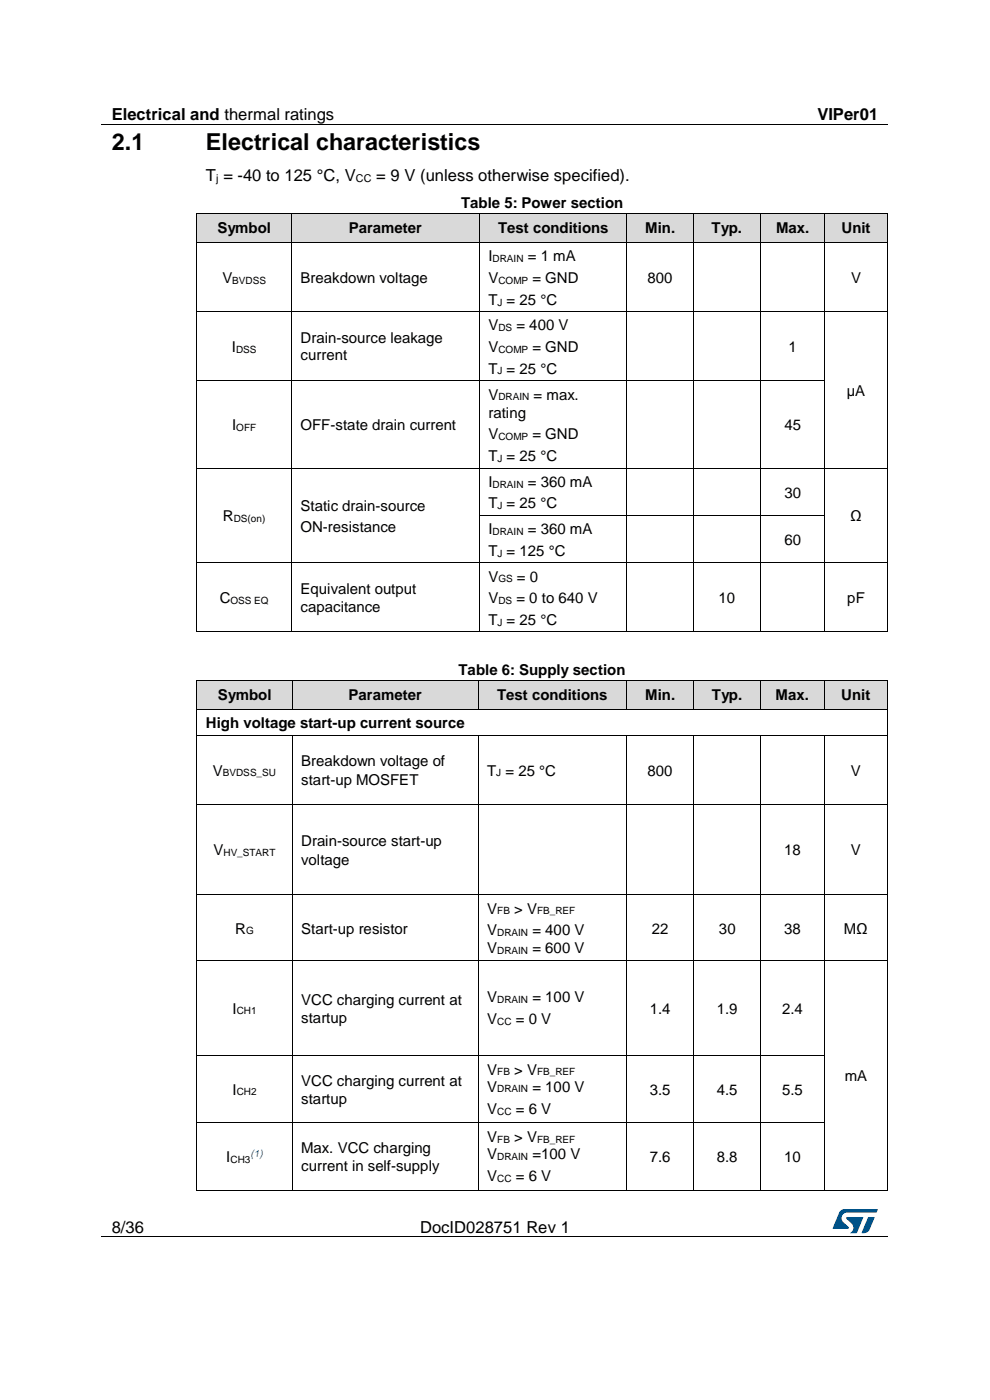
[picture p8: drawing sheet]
<svg xmlns="http://www.w3.org/2000/svg" width="210mm" height="297mm" viewBox="0 0 210 297" stroke-linecap="round" stroke-linejoin="round" font-family="sans-serif">
<path d="M21.5 26.5h166.8M21.5 262.4h166.8" fill="none" stroke="#000" stroke-width=".21"/>
<g fill="#000">
<path d="M104.9 26.4h.2v.1h-.2z" fill-rule="evenodd"/>
<path d="M61.6 262.3h.1v.2h-.1z" fill-rule="evenodd"/>
<path d="M148 262.3h.2v.2h-.2z" fill-rule="evenodd"/>
</g>
<g fill="#005288">
<path d="M178.2 257l.6-.4 .4-.1 7 .1-.3 .6h-6.1a1.26 1.26 0 0 0-1.3 1.1 1.26 1.26 0 0 0 .8 1.4l.7 .6v.3l-3.3 .1z"/>
<path d="M184.2 258.2l1.3 .1-1 2.5a1.32 1.32 0 0 1-1.7 .7z"/>
<path d="M179.6 258.2l3.5 .1-1.4 3.3h-1.4a1.35 1.35 0 0 0 .7-1.2 1.35 1.35 0 0 0-.8-1.2l-.6-.6z"/>
</g>
<g fill="#d9d9d9">
<path d="M41.8 45.4h20v6h-20z" fill-rule="evenodd"/>
<path d="M43.7 45.4h16.3v6h-16.3z" fill-rule="evenodd"/>
<path d="M61.9 45.4h39.8v6h-39.8z" fill-rule="evenodd"/>
<path d="M63.8 45.4h36v6h-36z" fill-rule="evenodd"/>
<path d="M101.8 45.4h31.2v6h-31.2z" fill-rule="evenodd"/>
<path d="M103.6 45.4h27.5v6h-27.5z" fill-rule="evenodd"/>
<path d="M133 45.4h14v6h-14z" fill-rule="evenodd"/>
<path d="M134.9 45.4h10.3v6h-10.3z" fill-rule="evenodd"/>
<path d="M147.1 45.4h14.3v6h-14.3z" fill-rule="evenodd"/>
<path d="M149 45.4h10.5v6h-10.5z" fill-rule="evenodd"/>
<path d="M161.5 45.4h13.4v6h-13.4z" fill-rule="evenodd"/>
<path d="M163.3 45.4h9.8v6h-9.8z" fill-rule="evenodd"/>
<path d="M175 45.4h13.2v6h-13.2z" fill-rule="evenodd"/>
<path d="M176.9 45.4h9.5v6h-9.5z" fill-rule="evenodd"/>
</g>
<g fill="#000">
<path d="M41.7 51.4h.2v.2h-.2z" fill-rule="evenodd"/>
<path d="M41.7 51.4h.2v.2h-.2z" fill-rule="evenodd"/>
<path d="M41.7 45.3l.1 .1z" fill-rule="evenodd"/>
<path d="M41.7 45.3l.1 .1z" fill-rule="evenodd"/>
<path d="M41.9 51.4h.1v.2h-.1z" fill-rule="evenodd"/>
<path d="M61.8 51.4h.2v.2h-.2z" fill-rule="evenodd"/>
<path d="M61.8 45.3l.1 .1z" fill-rule="evenodd"/>
<path d="M62 51.4h.1v.2h-.1z" fill-rule="evenodd"/>
<path d="M101.6 51.4h.2v.2h-.2z" fill-rule="evenodd"/>
<path d="M101.6 45.3l.1 .1z" fill-rule="evenodd"/>
<path d="M101.8 51.4h.1v.2h-.1z" fill-rule="evenodd"/>
<path d="M132.9 51.4h.2v.2h-.2z" fill-rule="evenodd"/>
<path d="M133 45.3v.1z" fill-rule="evenodd"/>
<path d="M133.1 51.4h.2v.2h-.2z" fill-rule="evenodd"/>
<path d="M147 51.4h.1v.2h-.1z" fill-rule="evenodd"/>
<path d="M147 45.3l.1 .1z" fill-rule="evenodd"/>
<path d="M147.1 51.4h.2v.2h-.2z" fill-rule="evenodd"/>
<path d="M161.3 51.4h.2v.2h-.2z" fill-rule="evenodd"/>
<path d="M161.3 45.3l.1 .1z" fill-rule="evenodd"/>
<path d="M161.5 51.4h.1v.2h-.1z" fill-rule="evenodd"/>
<path d="M174.9 51.4h.1v.2h-.1z" fill-rule="evenodd"/>
<path d="M174.9 45.3l.1 .1z" fill-rule="evenodd"/>
<path d="M175 51.4h.2v.2h-.2z" fill-rule="evenodd"/>
<path d="M188.2 51.4h.1v.2h-.1z" fill-rule="evenodd"/>
<path d="M188.2 51.4h.1v.2h-.1z" fill-rule="evenodd"/>
<path d="M188.2 45.3l.1 .1z" fill-rule="evenodd"/>
<path d="M188.2 45.3l.1 .1z" fill-rule="evenodd"/>
<path d="M41.7 66h.2v.2h-.2z" fill-rule="evenodd"/>
<path d="M61.8 66h.2v.2h-.2z" fill-rule="evenodd"/>
<path d="M101.6 66h.2v.2h-.2z" fill-rule="evenodd"/>
<path d="M132.9 66h.2v.2h-.2z" fill-rule="evenodd"/>
<path d="M147 66h.1v.2h-.1z" fill-rule="evenodd"/>
<path d="M161.3 66h.2v.2h-.2z" fill-rule="evenodd"/>
<path d="M174.9 66h.1v.2h-.1z" fill-rule="evenodd"/>
<path d="M188.2 66h.1v.2h-.1z" fill-rule="evenodd"/>
<path d="M41.7 80.7h.2v.2h-.2z" fill-rule="evenodd"/>
<path d="M41.7 99.2h.2v.2h-.2z" fill-rule="evenodd"/>
<path d="M61.8 80.7h.2v.2h-.2z" fill-rule="evenodd"/>
<path d="M61.8 99.2h.2v.2h-.2z" fill-rule="evenodd"/>
<path d="M101.6 80.7h.2v.2h-.2z" fill-rule="evenodd"/>
<path d="M101.6 99.2h.2v.2h-.2z" fill-rule="evenodd"/>
<path d="M132.9 80.7h.2v.2h-.2z" fill-rule="evenodd"/>
<path d="M132.9 99.2h.2v.2h-.2z" fill-rule="evenodd"/>
<path d="M147 80.7h.1v.2h-.1z" fill-rule="evenodd"/>
<path d="M147 99.2h.1v.2h-.1z" fill-rule="evenodd"/>
<path d="M161.3 80.7h.2v.2h-.2z" fill-rule="evenodd"/>
<path d="M161.3 99.2h.2v.2h-.2z" fill-rule="evenodd"/>
<path d="M174.9 80.7h.1v.2h-.1z" fill-rule="evenodd"/>
<path d="M174.9 99.2h.1v.2h-.1z" fill-rule="evenodd"/>
<path d="M188.2 80.7h.1v.2h-.1z" fill-rule="evenodd"/>
<path d="M188.2 99.2h.1v.2h-.1z" fill-rule="evenodd"/>
<path d="M41.7 109.3h.2v.1h-.2z" fill-rule="evenodd"/>
<path d="M41.7 119.3h.2v.2h-.2z" fill-rule="evenodd"/>
<path d="M61.8 109.3h.2v.1h-.2z" fill-rule="evenodd"/>
<path d="M61.8 119.3h.2v.2h-.2z" fill-rule="evenodd"/>
<path d="M101.6 109.3h.2v.1h-.2z" fill-rule="evenodd"/>
<path d="M101.6 119.3h.2v.2h-.2z" fill-rule="evenodd"/>
<path d="M132.9 109.3h.2v.1h-.2z" fill-rule="evenodd"/>
<path d="M132.9 119.3h.2v.2h-.2z" fill-rule="evenodd"/>
<path d="M147 109.3h.1v.1h-.1z" fill-rule="evenodd"/>
<path d="M147 119.3h.1v.2h-.1z" fill-rule="evenodd"/>
<path d="M161.3 109.3h.2v.1h-.2z" fill-rule="evenodd"/>
<path d="M161.3 119.3h.2v.2h-.2z" fill-rule="evenodd"/>
<path d="M174.9 109.3h.1v.1h-.1z" fill-rule="evenodd"/>
<path d="M174.9 119.3h.1v.2h-.1z" fill-rule="evenodd"/>
<path d="M188.2 109.3h.1v.1h-.1z" fill-rule="evenodd"/>
<path d="M188.2 119.3h.1v.2h-.1z" fill-rule="evenodd"/>
<path d="M41.7 134h.2v.1h-.2z" fill-rule="evenodd"/>
<path d="M41.7 134h.2v.1h-.2z" fill-rule="evenodd"/>
<path d="M61.8 134h.2v.1h-.2z" fill-rule="evenodd"/>
<path d="M101.6 134h.2v.1h-.2z" fill-rule="evenodd"/>
<path d="M132.9 134h.2v.1h-.2z" fill-rule="evenodd"/>
<path d="M147 134h.1v.1h-.1z" fill-rule="evenodd"/>
<path d="M161.3 134h.2v.1h-.2z" fill-rule="evenodd"/>
<path d="M174.9 134h.1v.1h-.1z" fill-rule="evenodd"/>
<path d="M188.2 134h.1v.1h-.1z" fill-rule="evenodd"/>
<path d="M188.2 134h.1v.1h-.1z" fill-rule="evenodd"/>
</g>
<g fill="none" stroke="#000" stroke-width=".21">
<path d="M41.8 45.4v6M41.8 51.6v14.4M41.8 45.3h20M42 51.5h19.8M61.9 45.4v6M61.9 51.6v14.4M61.9 45.3h39.7M62.1 51.5h39.5M101.7 45.4v6M101.7 51.6v14.4M101.7 45.3h31.3M101.9 51.5h31"/>
<path d="M133 45.4v6M133 51.6v14.4M133 45.3h14M133.3 51.5h13.7M147.1 45.4v6M147.1 51.6v14.4M147.1 45.3h14.2M147.3 51.5h14M161.4 45.4v6M161.4 51.6v14.4M161.4 45.3h13.5M161.6 51.5h13.3"/>
<path d="M175 45.4v6M175 51.6v14.4M175 45.3h13.2M175.2 51.5h13M188.3 45.4v6M188.3 51.6v14.4M41.8 66.2v14.5M41.9 66.1h19.9M61.9 66.2v14.5M62 66.1h39.6M101.7 66.2v14.5M101.8 66.1h31.1"/>
<path d="M133 66.2v14.5M133.1 66.1h13.9M147.1 66.2v14.5M147.1 66.1h14.2M161.4 66.2v14.5M161.5 66.1h13.4M175 66.2v14.5M175 66.1h13.2M188.3 66.2v14.5M41.8 80.9v18.3M41.8 99.4v9.9M41.9 80.8h19.9"/>
<path d="M41.9 99.3h19.9M61.9 80.9v18.3M61.9 99.4v9.9M62 80.8h39.6M62 99.3h39.6M101.7 80.9v18.3M101.7 99.4v9.9M101.8 80.8h31.1M101.8 99.3h31.1M133 80.9v18.3M133 99.4v9.9M133.1 80.8h13.9"/>
<path d="M133.1 99.3h13.9M147.1 80.9v18.3M147.1 99.4v9.9M147.1 80.8h14.2M147.1 99.3h14.2M161.4 80.9v18.3M161.4 99.4v9.9M161.5 80.8h13.4M161.5 99.3h13.4M175 80.9v18.3M175 99.4v9.9M175 99.3h13.2"/>
<path d="M188.3 80.9v18.3M188.3 99.4v9.9M41.8 109.4v9.9M41.8 119.5v14.5M41.9 119.4h19.9M61.9 109.4v9.9M61.9 119.5v14.5M62 119.4h39.6M101.7 109.4v9.9M101.7 119.5v14.5M101.8 109.4h31.1M101.8 119.4h31.1"/>
<path d="M133 109.4v9.9M133 119.5v14.5M133.1 109.4h13.9M133.1 119.4h13.9M147.1 109.4v9.9M147.1 119.5v14.5M147.1 109.4h14.2M147.1 119.4h14.2M161.4 109.4v9.9M161.4 119.5v14.5M161.5 109.4h13.4M161.5 119.4h13.4"/>
<path d="M175 109.4v9.9M175 119.5v14.5M175 119.4h13.2M188.3 109.4v9.9M188.3 119.5v14.5M41.9 134h19.9M62 134h39.6M101.8 134h31.1M133.1 134h13.9M147.1 134h14.2M161.5 134h13.4M175 134h13.2"/>
</g>
<g fill="#d9d9d9">
<path d="M41.8 144.4h20.1v6h-20.1z" fill-rule="evenodd"/>
<path d="M43.7 144.4h16.4v6h-16.4z" fill-rule="evenodd"/>
<path d="M62 144.4h39.4v6h-39.4z" fill-rule="evenodd"/>
<path d="M63.9 144.4h35.7v6h-35.7z" fill-rule="evenodd"/>
<path d="M101.5 144.4h31.4v6h-31.4z" fill-rule="evenodd"/>
<path d="M103.4 144.4h27.6v6h-27.6z" fill-rule="evenodd"/>
<path d="M132.9 144.4h14.3v6h-14.3z" fill-rule="evenodd"/>
<path d="M134.8 144.4h10.5v6h-10.5z" fill-rule="evenodd"/>
<path d="M147.3 144.4h13.9v6h-13.9z" fill-rule="evenodd"/>
<path d="M149.1 144.4h10.3v6h-10.3z" fill-rule="evenodd"/>
<path d="M161.3 144.4h13.6v6h-13.6z" fill-rule="evenodd"/>
<path d="M163.2 144.4h9.8v6h-9.8z" fill-rule="evenodd"/>
<path d="M175 144.4h13.2v6h-13.2z" fill-rule="evenodd"/>
<path d="M176.8 144.4h9.6v6h-9.6z" fill-rule="evenodd"/>
</g>
<g fill="#000">
<path d="M41.7 150.4h.2v.2h-.2z" fill-rule="evenodd"/>
<path d="M41.7 150.4h.2v.2h-.2z" fill-rule="evenodd"/>
<path d="M41.7 155.9h.2v.2h-.2z" fill-rule="evenodd"/>
<path d="M41.7 144.3l.1 .1z" fill-rule="evenodd"/>
<path d="M41.7 144.3l.1 .1z" fill-rule="evenodd"/>
<path d="M41.9 150.4h.1v.2h-.1z" fill-rule="evenodd"/>
<path d="M61.9 155.9h.2v.2h-.2z" fill-rule="evenodd"/>
<path d="M62 144.3v.1z" fill-rule="evenodd"/>
<path d="M62 150.4h.1v.2h-.1z" fill-rule="evenodd"/>
<path d="M101.3 155.9h.2v.2h-.2z" fill-rule="evenodd"/>
<path d="M101.4 144.3l.1 .1z" fill-rule="evenodd"/>
<path d="M101.4 150.4h.1v.2h-.1z" fill-rule="evenodd"/>
<path d="M132.8 155.9h.2v.2h-.2z" fill-rule="evenodd"/>
<path d="M132.8 144.3l.1 .1z" fill-rule="evenodd"/>
<path d="M132.8 150.4h.2v.2h-.2z" fill-rule="evenodd"/>
<path d="M147.1 155.9h.2v.2h-.2z" fill-rule="evenodd"/>
<path d="M147.1 144.3l.1 .1z" fill-rule="evenodd"/>
<path d="M147.1 150.4h.2v.2h-.2z" fill-rule="evenodd"/>
<path d="M161.2 155.9h.2v.2h-.2z" fill-rule="evenodd"/>
<path d="M161.2 144.3l.1 .1z" fill-rule="evenodd"/>
<path d="M161.2 150.4h.2v.2h-.2z" fill-rule="evenodd"/>
<path d="M174.8 155.9h.2v.2h-.2z" fill-rule="evenodd"/>
<path d="M174.9 144.3l.1 .1z" fill-rule="evenodd"/>
<path d="M174.9 150.4h.1v.2h-.1z" fill-rule="evenodd"/>
<path d="M188.2 150.4h.1v.2h-.1z" fill-rule="evenodd"/>
<path d="M188.2 150.4h.1v.2h-.1z" fill-rule="evenodd"/>
<path d="M188.2 155.9h.1v.2h-.1z" fill-rule="evenodd"/>
<path d="M188.2 144.3l.1 .1z" fill-rule="evenodd"/>
<path d="M188.2 144.3l.1 .1z" fill-rule="evenodd"/>
<path d="M41.7 170.5h.2v.2h-.2z" fill-rule="evenodd"/>
<path d="M61.9 170.5h.2v.2h-.2z" fill-rule="evenodd"/>
<path d="M101.3 170.5h.2v.2h-.2z" fill-rule="evenodd"/>
<path d="M132.8 170.5h.2v.2h-.2z" fill-rule="evenodd"/>
<path d="M147.1 170.5h.2v.2h-.2z" fill-rule="evenodd"/>
<path d="M161.2 170.5h.2v.2h-.2z" fill-rule="evenodd"/>
<path d="M174.8 170.5h.2v.2h-.2z" fill-rule="evenodd"/>
<path d="M188.2 170.5h.1v.2h-.1z" fill-rule="evenodd"/>
<path d="M41.7 189.8h.2v.1h-.2z" fill-rule="evenodd"/>
<path d="M61.9 189.8h.2v.1h-.2z" fill-rule="evenodd"/>
<path d="M101.3 189.8h.2v.1h-.2z" fill-rule="evenodd"/>
<path d="M132.8 189.8h.2v.1h-.2z" fill-rule="evenodd"/>
<path d="M147.1 189.8h.2v.1h-.2z" fill-rule="evenodd"/>
<path d="M161.2 189.8h.2v.1h-.2z" fill-rule="evenodd"/>
<path d="M174.8 189.8h.2v.1h-.2z" fill-rule="evenodd"/>
<path d="M188.2 189.8h.1v.1h-.1z" fill-rule="evenodd"/>
<path d="M41.7 203.7h.2v.2h-.2z" fill-rule="evenodd"/>
<path d="M61.9 203.7h.2v.2h-.2z" fill-rule="evenodd"/>
<path d="M101.3 203.7h.2v.2h-.2z" fill-rule="evenodd"/>
<path d="M132.8 203.7h.2v.2h-.2z" fill-rule="evenodd"/>
<path d="M147.1 203.7h.2v.2h-.2z" fill-rule="evenodd"/>
<path d="M161.2 203.7h.2v.2h-.2z" fill-rule="evenodd"/>
<path d="M174.8 203.7h.2v.2h-.2z" fill-rule="evenodd"/>
<path d="M188.2 203.7h.1v.2h-.1z" fill-rule="evenodd"/>
<path d="M41.7 223.8h.2v.1h-.2z" fill-rule="evenodd"/>
<path d="M41.7 238.1h.2v.1h-.2z" fill-rule="evenodd"/>
<path d="M61.9 223.8h.2v.1h-.2z" fill-rule="evenodd"/>
<path d="M61.9 238.1h.2v.1h-.2z" fill-rule="evenodd"/>
<path d="M101.3 223.8h.2v.1h-.2z" fill-rule="evenodd"/>
<path d="M101.3 238.1h.2v.1h-.2z" fill-rule="evenodd"/>
<path d="M132.8 223.8h.2v.1h-.2z" fill-rule="evenodd"/>
<path d="M132.8 238.1h.2v.1h-.2z" fill-rule="evenodd"/>
<path d="M147.1 223.8h.2v.1h-.2z" fill-rule="evenodd"/>
<path d="M147.1 238.1h.2v.1h-.2z" fill-rule="evenodd"/>
<path d="M161.2 223.8h.2v.1h-.2z" fill-rule="evenodd"/>
<path d="M161.2 238.1h.2v.1h-.2z" fill-rule="evenodd"/>
<path d="M174.8 223.8h.2v.1h-.2z" fill-rule="evenodd"/>
<path d="M174.8 238.1h.2v.1h-.2z" fill-rule="evenodd"/>
<path d="M188.2 223.8h.1v.1h-.1z" fill-rule="evenodd"/>
<path d="M188.2 238.1h.1v.1h-.1z" fill-rule="evenodd"/>
<path d="M41.7 252.4h.2v.2h-.2z" fill-rule="evenodd"/>
<path d="M41.7 252.4h.2v.2h-.2z" fill-rule="evenodd"/>
<path d="M61.9 252.4h.2v.2h-.2z" fill-rule="evenodd"/>
<path d="M101.3 252.4h.2v.2h-.2z" fill-rule="evenodd"/>
<path d="M132.8 252.4h.2v.2h-.2z" fill-rule="evenodd"/>
<path d="M147.1 252.4h.2v.2h-.2z" fill-rule="evenodd"/>
<path d="M161.2 252.4h.2v.2h-.2z" fill-rule="evenodd"/>
<path d="M174.8 252.4h.2v.2h-.2z" fill-rule="evenodd"/>
<path d="M188.2 252.4h.1v.2h-.1z" fill-rule="evenodd"/>
<path d="M188.2 252.4h.1v.2h-.1z" fill-rule="evenodd"/>
</g>
<g fill="none" stroke="#000" stroke-width=".21">
<path d="M41.8 144.4v6M41.8 150.6v5.3M41.8 156.1v14.4M41.8 144.4h20.1M41.9 156h20M42 150.5h19.9M62 144.4v6M62 156.1v14.4M62 144.4h39.4M62.1 156h39.2M62.1 150.5h39.3M101.4 144.4v6"/>
<path d="M101.4 156.1v14.4M101.5 144.4h31.3M101.5 156h31.3M101.5 150.5h31.3M132.9 144.4v6M132.9 156.1v14.4M132.9 144.4h14.2M133 156h14.1M133 150.5h14.1M147.2 144.4v6M147.2 156.1v14.4M147.2 144.4h14"/>
<path d="M147.3 156h13.9M147.3 150.5h13.9M161.3 144.4v6M161.3 156.1v14.4M161.3 144.4h13.6M161.4 156h13.4M161.4 150.5h13.5M174.9 144.4v6M174.9 156.1v14.4M175 144.4h13.2M175 156h13.2M175 150.5h13.2"/>
<path d="M188.3 144.4v6M188.3 150.6v5.3M188.3 156.1v14.4M41.8 170.7v19.1M41.9 170.6h20M62 170.7v19.1M62.1 170.6h39.2M101.4 170.7v19.1M101.5 170.6h31.3M132.9 170.7v19.1M133 170.6h14.1M147.2 170.7v19.1"/>
<path d="M147.3 170.6h13.9M161.3 170.7v19.1M161.4 170.6h13.4M174.9 170.7v19.1M175 170.6h13.2M188.3 170.7v19.1M41.8 189.9v13.8M41.9 189.8h20M62 189.9v13.8M62.1 189.8h39.2M101.4 189.9v13.8M101.5 189.8h31.3"/>
<path d="M132.9 189.9v13.8M133 189.8h14.1M147.2 189.9v13.8M147.3 189.8h13.9M161.3 189.9v13.8M161.4 189.8h13.4M174.9 189.9v13.8M175 189.8h13.2M188.3 189.9v13.8M41.8 203.9v19.9M41.9 203.8h20M62 203.9v19.9"/>
<path d="M62.1 203.8h39.2M101.4 203.9v19.9M101.5 203.8h31.3M132.9 203.9v19.9M133 203.8h14.1M147.2 203.9v19.9M147.3 203.8h13.9M161.3 203.9v19.9M161.4 203.8h13.4M174.9 203.9v19.9M175 203.8h13.2M188.3 203.9v19.9"/>
<path d="M41.8 223.9v14.2M41.8 238.2v14.2M41.9 223.9h20M41.9 238.2h20M62 223.9v14.2M62 238.2v14.2M62.1 223.9h39.2M62.1 238.2h39.2M101.4 223.9v14.2M101.4 238.2v14.2M101.5 223.9h31.3M101.5 238.2h31.3"/>
<path d="M132.9 223.9v14.2M132.9 238.2v14.2M133 223.9h14.1M133 238.2h14.1M147.2 223.9v14.2M147.2 238.2v14.2M147.3 223.9h13.9M147.3 238.2h13.9M161.3 223.9v14.2M161.3 238.2v14.2M161.4 223.9h13.4M161.4 238.2h13.4"/>
<path d="M174.9 223.9v14.2M174.9 238.2v14.2M188.3 223.9v14.2M188.3 238.2v14.2M41.9 252.5h20M62.1 252.5h39.2M101.5 252.5h31.3M133 252.5h14.1M147.3 252.5h13.9M161.4 252.5h13.4M175 252.5h13.2"/>
</g>
<g font-size="5">
<text x="23.7" y="31.9">2.1</text>
<text x="43.7" y="31.9">Electrical characteristics</text>
</g>
<g font-size="3.5">
<text x="23.7" y="25.5">Electrical and thermal ratings</text>
<text x="173.4" y="25.5">VIPer01</text>
<text x="43.7" y="38.4">T = -40 to 125 °C, V</text>
<text x="79.8" y="38.4">= 9 V (unless otherwise specified).</text>
<text x="23.7" y="261.5">8/36</text>
<text x="89.1" y="261.5">DocID028751 Rev 1</text>
</g>
<g font-size="3.2">
<text x="97.8" y="44.2">Table 5: Power section</text>
<text x="46.1" y="49.5">Symbol</text>
<text x="74" y="49.5">Parameter</text>
<text x="105.6" y="49.5">Test conditions</text>
<text x="136.9" y="49.5">Min.</text>
<text x="151" y="49.5">Typ.</text>
<text x="164.6" y="49.5">Max.</text>
<text x="178.5" y="49.5">Unit</text>
<text x="103.6" y="55.5">I</text>
<text x="112" y="55.5">= 1 mA</text>
<text x="47.2" y="60.1">V</text>
<text x="63.8" y="60.1">Breakdown voltage</text>
<text x="103.6" y="60">V</text>
<text x="103.6" y="64.7">T = 25 °C</text>
<text x="112.9" y="60">= GND</text>
<text x="137.4" y="60.1">800</text>
<text x="180.6" y="60.1">V</text>
<text x="103.6" y="70.1">V</text>
<text x="109.5" y="70.1">= 400 V</text>
<text x="49.2" y="74.7">I</text>
<text x="63.8" y="72.8">Drain-source leakage</text>
<text x="63.8" y="76.4">current</text>
<text x="103.6" y="74.7">V</text>
<text x="112.9" y="74.7">= GND</text>
<text x="167.3" y="74.7">1</text>
<text x="103.6" y="79.3">T = 25 °C</text>
<text x="179.6" y="84">µA</text>
<text x="103.6" y="84.8">V</text>
<text x="103.6" y="88.6">rating</text>
<text x="113.2" y="84.8">= max.</text>
<text x="49.2" y="91.3">I</text>
<text x="63.8" y="91.2">OFF-state drain current</text>
<text x="103.6" y="93.2">V</text>
<text x="112.9" y="93.2">= GND</text>
<text x="166.4" y="91.3">45</text>
<text x="103.6" y="97.8">T = 25 °C</text>
<text x="103.6" y="103.3">I</text>
<text x="103.6" y="107.8">T = 25 °C</text>
<text x="112" y="103.3">= 360 mA</text>
<text x="166.4" y="105.6">30</text>
<text x="47.3" y="110.6">R</text>
<text x="63.8" y="108.3">Static drain-source</text>
<text x="63.8" y="112.9">ON-resistance</text>
<text x="103.6" y="113.3">I</text>
<text x="112" y="113.3">= 360 mA</text>
<text x="180.4" y="110.6">Ω</text>
<text x="103.6" y="117.9">T = 125 °C</text>
<text x="166.4" y="115.6">60</text>
<text x="103.6" y="123.4">V</text>
<text x="109.7" y="123.4">= 0</text>
<text x="46.6" y="128">C</text>
<text x="63.8" y="126">Equivalent output</text>
<text x="63.8" y="129.9">capacitance</text>
<text x="103.6" y="127.9">V</text>
<text x="109.5" y="127.9">= 0 to 640 V</text>
<text x="152.4" y="128">10</text>
<text x="179.7" y="128">pF</text>
<text x="103.6" y="132.6">T = 25 °C</text>
<text x="97.3" y="143.2">Table 6: Supply section</text>
<text x="46.2" y="148.6">Symbol</text>
<text x="73.9" y="148.6">Parameter</text>
<text x="105.4" y="148.6">Test conditions</text>
<text x="136.9" y="148.6">Min.</text>
<text x="151" y="148.6">Typ.</text>
<text x="164.5" y="148.6">Max.</text>
<text x="178.5" y="148.6">Unit</text>
<text x="43.7" y="154.4">High voltage start-up current source</text>
<text x="45.2" y="164.5">V</text>
<text x="63.9" y="162.6">Breakdown voltage of</text>
<text x="63.9" y="166.5">start-up MOSFET</text>
<text x="103.4" y="164.5">T = 25 °C</text>
<text x="137.4" y="164.5">800</text>
<text x="180.5" y="164.5">V</text>
<text x="63.9" y="179.5">Drain-source start-up</text>
<text x="45.3" y="181.5">V</text>
<text x="63.9" y="183.4">voltage</text>
<text x="166.3" y="181.5">18</text>
<text x="180.5" y="181.5">V</text>
<text x="103.4" y="193.8">V</text>
<text x="109.1" y="193.8">&gt; V</text>
<text x="49.9" y="198.1">R</text>
<text x="63.9" y="198.1">Start-up resistor</text>
<text x="103.4" y="198.4">V</text>
<text x="103.4" y="202.3">V</text>
<text x="112.9" y="198.4">= 400 V</text>
<text x="112.9" y="202.3">= 600 V</text>
<text x="138.3" y="198.1">22</text>
<text x="152.5" y="198.1">30</text>
<text x="166.3" y="198.1">38</text>
<text x="179" y="198.1">MΩ</text>
<text x="49.3" y="215">I</text>
<text x="63.9" y="213.1">VCC charging current at</text>
<text x="103.4" y="212.6">V</text>
<text x="112.9" y="212.6">= 100 V</text>
<text x="137.8" y="215">1.4</text>
<text x="152.1" y="215">1.9</text>
<text x="165.9" y="215">2.4</text>
<text x="63.9" y="217">startup</text>
<text x="103.4" y="217.3">V</text>
<text x="109.4" y="217.3">= 0 V</text>
<text x="103.4" y="228">V</text>
<text x="109.1" y="228">&gt; V</text>
<text x="49.3" y="232.2">I</text>
<text x="63.9" y="230.3">VCC charging current at</text>
<text x="103.4" y="231.6">V</text>
<text x="112.9" y="231.6">= 100 V</text>
<text x="137.8" y="232.2">3.5</text>
<text x="152.1" y="232.2">4.5</text>
<text x="165.9" y="232.2">5.5</text>
<text x="179.2" y="229.4">mA</text>
<text x="63.9" y="234.2">startup</text>
<text x="103.4" y="236.3">V</text>
<text x="109.4" y="236.3">= 6 V</text>
<text x="63.9" y="244.6">Max. VCC charging</text>
<text x="103.4" y="242.3">V</text>
<text x="103.4" y="245.9">V</text>
<text x="109.1" y="242.3">&gt; V</text>
<text x="112.9" y="245.9">=100 V</text>
<text x="48" y="246.5">I</text>
<text x="63.9" y="248.5">current in self-supply</text>
<text x="103.4" y="250.6">V</text>
<text x="109.4" y="250.6">= 6 V</text>
<text x="137.8" y="246.5">7.6</text>
<text x="152.1" y="246.5">8.8</text>
<text x="166.3" y="246.5">10</text>
</g>
<g font-size="2.3">
<text x="45.9" y="38.6">j</text>
<text x="75.5" y="38.6">CC</text>
</g>
<g font-size="2.1">
<text x="104.5" y="55.6">DRAIN</text>
<text x="49.3" y="60.2">BVDSS</text>
<text x="105.5" y="64.8">J</text>
<text x="105.7" y="60.2">COMP</text>
<text x="105.7" y="70.3">DS</text>
<text x="50.1" y="74.9">DSS</text>
<text x="105.7" y="74.9">COMP</text>
<text x="105.5" y="79.4">J</text>
<text x="105.7" y="84.9">DRAIN</text>
<text x="50.1" y="91.4">OFF</text>
<text x="105.7" y="93.4">COMP</text>
<text x="105.5" y="98">J</text>
<text x="104.5" y="103.4">DRAIN</text>
<text x="49.6" y="110.8">DS(on)</text>
<text x="104.5" y="113.5">DRAIN</text>
<text x="105.5" y="108">J</text>
<text x="105.5" y="118.1">J</text>
<text x="105.7" y="123.5">GS</text>
<text x="48.9" y="128.2">OSS EQ</text>
<text x="105.7" y="128.1">DS</text>
<text x="105.5" y="132.7">J</text>
<text x="47.3" y="164.7">BVDSS_SU</text>
<text x="105.3" y="164.7">J</text>
<text x="47.4" y="181.6">HV_START</text>
<text x="105.5" y="194">FB</text>
<text x="113.9" y="194">FB_REF</text>
<text x="52.2" y="198.2">G</text>
<text x="105.5" y="198.6">DRAIN</text>
<text x="105.5" y="202.4">DRAIN</text>
<text x="50.2" y="215.2">CH1</text>
<text x="105.5" y="212.7">DRAIN</text>
<text x="105.5" y="217.4">CC</text>
<text x="50.2" y="232.4">CH2</text>
<text x="105.5" y="228.1">FB</text>
<text x="105.5" y="231.8">DRAIN</text>
<text x="113.9" y="228.1">FB_REF</text>
<text x="105.5" y="236.5">CC</text>
<text x="105.5" y="242.4">FB</text>
<text x="113.9" y="242.4">FB_REF</text>
<text x="48.9" y="246.7">CH3</text>
<text x="105.5" y="246.1">DRAIN</text>
<text x="105.5" y="250.8">CC</text>
</g>
<text font-size="2.1" fill="#00f" x="53.1" y="245.4">(1)</text>
</svg>
